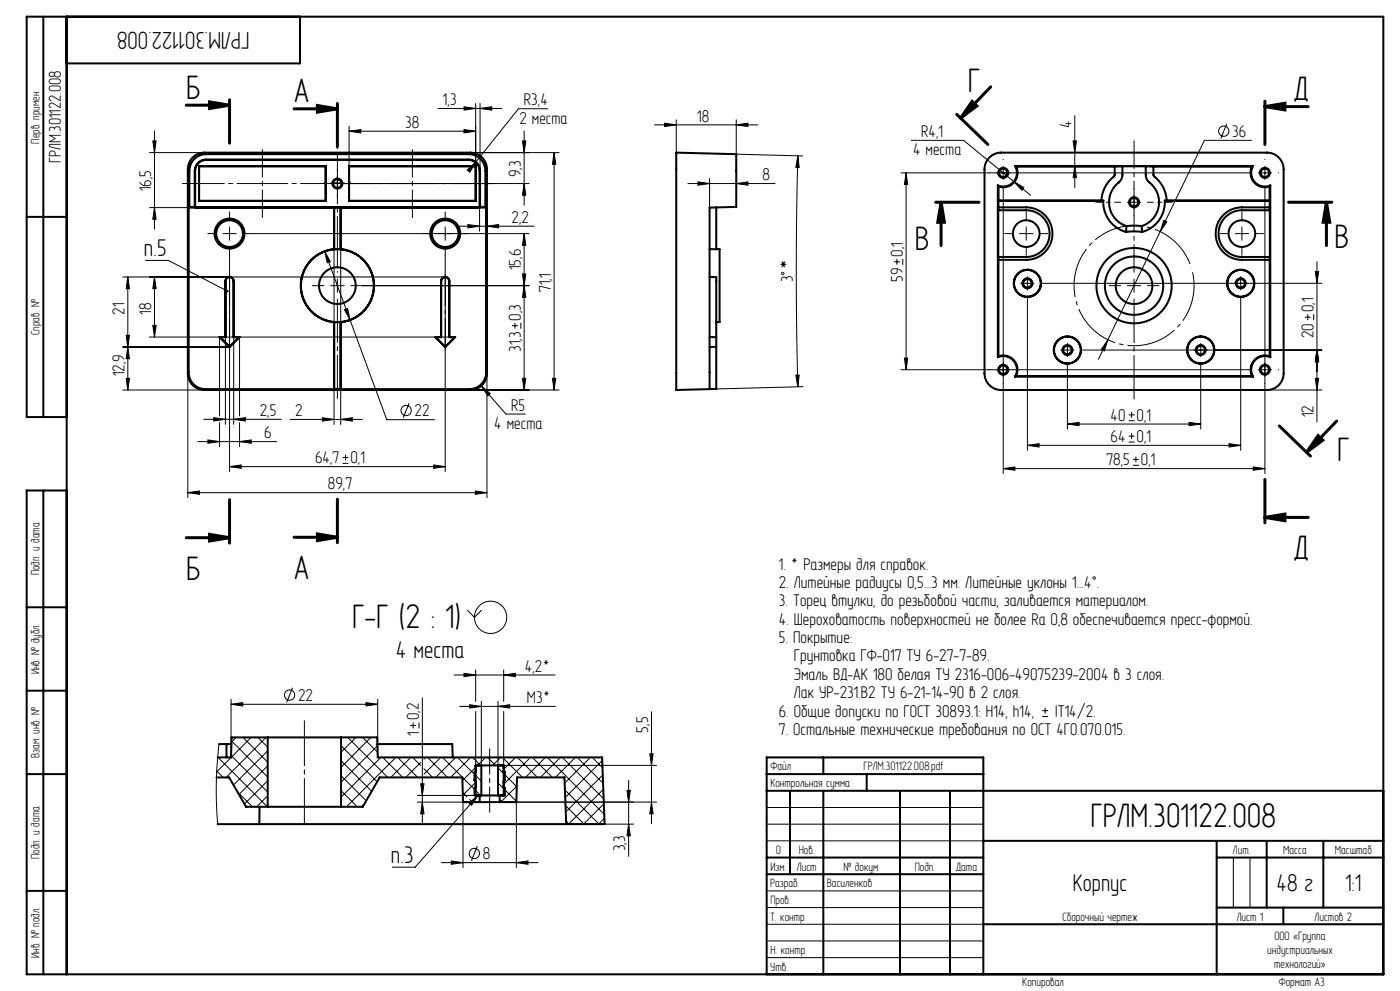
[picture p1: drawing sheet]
<svg xmlns="http://www.w3.org/2000/svg" width="420mm" height="297mm" viewBox="0 0 420 297" stroke-linecap="round" stroke-linejoin="round" font-family="sans-serif">
<g fill="none" stroke="#000" stroke-width=".3">
<path d="M46.3 39.2v29.5M104.7 39.3l3.5-.5v1zM104.7 37.8v12M104.7 39.3h38M131.4 32.5h19.1M139.2 38.8l3.5 .5-3.5 .5zM139.2 32l3.5 .5-3.5 .5zM142.7 31v18.8M144 31v20.2a3.4 3.4 0 0 0-3.4-3.4M144 32.5l3.5-.5v1zM157.2 39.2v22.3M164.4 32.6h-8.9l-14.9 18.6"/>
<path d="M196.4 37.4h31M199.4 36.9l3.5 .5-3.5 .5zM202.9 35.9v14.8M220.9 37.4l3.5-.5v1zM220.9 35.9v15.3M322.4 34.6v21.6M368 37.1l-1.8 4.4M44.8 45.7h16.5M45.8 42.2h1l-.5 3.5zM99.2 54.8h4M101.2 52.8v4M102.7 55h56"/>
<path d="M140.2 51l2.5-2.4-1.8 3zM141.1 45.7h26.6M156.7 42.2h1l-.5 3.5zM157.2 55l.5 3.5h-1zM166.2 45.7v71.2M166.2 45.7l.5 3.5h-1zM206.4 55h26.1M209.4 54.5l3.5 .5-3.5 .5zM212.9 53.5v8.7M220.9 55l3.5-.5v1zM220.9 46.2l19.9 .5M239.3 46.7l.5 3.5h-1z"/>
<path d="M239.3 46.7l-.4 31.9 .4 37.3M270.3 51.8h105.1M271.8 51.8v59M271.8 51.8l.5 3.5h-1zM273.4 42.1h15.7l15 12.3M301 55.9v86M301 49.8v4M304.1 54.4l3.1 1.8-.7 .8zM304.1 54.4l5.1 4.1M321.9 42.2h1l-.5 3.5zM322.4 49.7l.5 3.5h-1zM340.2 58.6v4"/>
<path d="M375.4 42.1h-14.1l-13.2 27.3M377.5 51.8h4M379.5 49.8v4M379.5 55.9v86M43.7 78h6.8l17.8 9.3M44.8 62.2h11.8M46.3 62.2l.5 3.5h-1zM66.9 70h4M68.9 68v4M68.9 76.5v64.9M75.4 70h83.3M96 75.9l3.3-1.1 2.9-.1v52.5"/>
<path d="M97.4 75.3l1.7 3.1-.9 .3zM97.4 75.3l7.6 20.6M100.2 74.7v52.5M133.6 68v4M133.6 76.5v64.9M137.4 67.8h22.8M140.4 67.3l3.5 .5-3.5 .5zM143.9 62.2v7.1M146.1 67.8l3.5-.5v1zM157.2 70l.5 3.5h-1zM157.2 70v46.9M268.2 78.5h1.8"/>
<path d="M269.1 77.6v1.7M270.8 77.6v1.7M305.9 70h4M307.9 68v4M338.2 60.6h4M348.1 69.4l-15.7 32.4M349.1 66l.9 .5-1.9 2.9zM370.6 70h4M372.6 68v4M395.1 78.4v48.1M36.8 83h96.8M38.3 83l.5 3.5h-1z"/>
<path d="M38.3 83v33.9M45.8 97.5h1l-.5 3.5zM46.3 83l.5 3.5h-1zM46.3 83v18M99.2 85.6h4M101.2 83.6v4M103.3 92.8l1-.3 .7 3.4zM105 95.9l11 29.9h14.4M108.7 85.6h50M153.6 97.6h1.8M154.5 96.7v1.8M156.2 96.7v1.8"/>
<path d="M156.7 82.1h1l-.5 3.5zM157.2 85.6l.5 3.5h-1zM306.2 84.9h4M308.2 82.9v4M308.2 89v46M312.3 84.9h84.3M338.2 85.6h4M340.2 83.6v4M372.2 82.9v4M372.2 89v46M391.5 95.1h1.7M392.3 94.2v1.7"/>
<path d="M394.1 94.2v1.7M394.6 81.4h1l-.5 3.5zM36.8 116.9h24.5M36.8 104h32.1M37.8 100.5h1l-.5 3.5zM37.8 113.4h1l-.5 3.5zM38.3 104l.5 3.5h-1zM44.8 101h90M56.3 111.9v37.3M65.9 101v23.7M67.6 101v26.2M70.1 101v26.2"/>
<path d="M71.9 101v23.7M144.4 115.6l2.7 2.3-.8 .7zM144.4 115.6l7.4 8.5h5.8M156.7 113.4h1l-.5 3.5zM165.7 113.4h1l-.5 3.5zM167.7 116.9h-26.6a5 5 0 0 0 5-5v37.3M238.8 112.4h1l-.5 3.5zM240.8 115.9l-27.9 .7M270.3 110.8h105.1M271.3 107.3h1l-.5 3.5zM318.2 104.9h4M320.2 102.9v4"/>
<path d="M320.2 109v19.6M324.3 104.9h72.3M332.4 101.8l-1.1 3.4-.9-.5zM332.4 101.8l-2.9 5.9M360.2 102.9v4M360.2 109v19.6M377.5 110.8h4M380.1 116.9h16.5M394.6 113.4h1l-.5 3.5zM395.1 104.9l.5 3.5h-1zM59.4 132.3h23.6M61.1 125.7h23.3"/>
<path d="M62.4 131.8l3.5 .5-3.5 .5zM64.1 125.2l3.5 .5-3.5 .5zM65.9 126.7v7.1M68.9 139.9l3.5-.5v1zM68.9 139.9h64.7M70.1 125.7l3.5-.5v1zM71.9 132.3l3.5-.5v1zM71.9 126.7v7.1M87 125.7h21.7M96.7 125.2l3.5 .5-3.5 .5zM102.2 125.7l3.5-.5v1zM102.8 138.9h1.7"/>
<path d="M102.8 137.1h1.7M103.7 136.2v1.8M122.7 120.8l-1.7 4.4M130.1 139.4l3.5 .5-3.5 .5zM308.2 133.5l3.5-.5v1zM308.2 133.5h64M320.2 127.1l3.5-.5v1zM320.2 127.1h40M338.6 132.5h1.8M338.6 130.7h1.8M338.6 126.1h1.8M338.6 124.3h1.8"/>
<path d="M339.5 123.5v1.7M339.5 129.8v1.8M339.9 139.5h1.7M339.9 137.7h1.7M340.8 136.8v1.8M356.7 126.6l3.5 .5-3.5 .5zM368.7 133l3.5 .5-3.5 .5zM376 139.9l3.5 .5-3.5 .5zM56.3 147.7l3.5-.5v1zM56.3 147.7h89.8M142.6 147.2l3.5 .5-3.5 .5zM301 140.4l3.5-.5v1z"/>
<path d="M301 140.4h78.5M140.1 182.8l2.2 2.2 2.2-2.2M69.3 209.6v17.4M69.3 211.1l3.5-.5v1zM87.7 206.1l-1.7 4.4M109.8 210.6l3.5 .5-3.5 .5zM113.3 209.6v17.4M113.3 211.1h-44M123.1 217.4h1.7M123.9 216.5v1.8M125.7 216.5v1.8M126.7 209.2v37.7"/>
<path d="M139.2 201.8l3.5 .5-3.5 .5zM140.9 211.2l3.5 .5-3.5 .5zM142.7 200.8v9.4M142.7 213.2v21M144.4 210.2v19.2M149.4 211.7l3.5-.5v1zM149.4 210.2v19.2M151.1 202.3l3.5-.5v1zM151.1 200.8v9.4M151.1 213.2v16.2h45.8M166.5 202.3h-30.3M166.6 211.7h-28.7"/>
<path d="M195.4 213.3v33.6M312.7 214.7h1.7M312.7 213h1.7M313.6 212.1v1.8M65 231.1l1.9 1.9M65.4 227l14.8 14.8M65.7 223l-.5 5.8-.3 6.3v5.8l.4 6.1M69.3 226.4l11 11M69.4 222l10.9 10.9M70.9 221l-1.5 1.4M71.2 237.3l4.5 4.5M72.9 221l7.4 7.4"/>
<path d="M75.3 221l-10.3 10.3M77.4 221l2.9 2.9M79.8 221l-12 12M80.3 225l-10.3 10.3M80.3 229.5l-8.6 8.6M80.3 234l-7 7M80.3 238.5l-3.3 3.3M102.3 228l9.2 9.2M102.3 223.5l10.8 10.8M102.3 232.5l7.6 7.5M102.3 236.9l4.9 4.9M104.3 221l12 12"/>
<path d="M106.8 221l-4.5 4.5M108.8 221l4.5 4.5M111.3 221l-9 8.9M113.2 223.5l-10.9 10.9M114.2 227l-11.9 11.9M114.8 227l6 6M118.7 227l-14.8 14.8M119.3 227l6 6M123.2 227l-6 6M123.8 227l2.4 2.4M126.2 228.5l-4.5 4.5M126.2 234.9h1l-.5 3.5z"/>
<path d="M127.2 230.4l2.6 2.6M127.7 227l-.5 .5M128.3 227l6 6M132.2 227l-5 5M132.8 227l11.4 11.4M136.7 227l-6 6M137.3 227l7.1 7.1M138.8 237.5l1.3 1.3M140.9 239.6l.4 .4M141.2 227l-6 6M141.8 227l2.6 2.6M142.7 230l-4 3.9"/>
<path d="M142.7 234.5l-3.9 3.8M143.4 238.4l-18.8 21.5h-6.9M144.4 238.4h-19.2M145.7 227l-2.4 2.4M146.2 227l2.4 2.4M149.4 230.2l5.6 5.6M149.4 234.6l5.5 5.6M149.9 239.6l.8 .8M150.2 227l-2.4 2.4M150.7 227l6 6M154.7 227l-3.6 3.5M155 235.6l-4.8 4.8"/>
<path d="M155.2 227l6 6M159.2 227l-8.1 8M159.7 227l6 6M163.6 227l-6 6M164.2 227l17.1 17.1M168.1 227l-6 6M168.7 227l12.4 12.4M169.5 236.8l10.2 10.2M172.6 227l-6 6M173.2 227l7.7 7.7M177.1 227l-7.7 7.7M177.7 227l3 3.1"/>
<path d="M180.7 227.9l-11.1 11.1M180.8 232.3l-11.1 11.1M181 236.6l-10.4 10.4M188.1 236.9h1l-.5 3.5zM188.6 233.9v22.8M194.9 225.9h1l-.5 3.5zM102.3 241.4l.4 .4M109.4 240.9l-1 .9M126.7 240.4l.5 3.5h-1zM135.4 258l3.5 .5-3.5 .5zM138.9 240.4v19.6M140.7 240.7l2.7-2.3-1.9 3z"/>
<path d="M142.7 240.4h-17.5M143.2 253.6l-1.8 4.4M154.9 240.4v19.6M154.9 258.5l3.5-.5v1zM154.9 240.2l-.2 .2M161.4 258.5h-29M169.7 241.4l5.5 5.6M169.8 246.1l.9 .9M181.2 240.9l-6.1 6.1M181.3 245.2l-1.7 1.8M188.6 247l.5 3.5h-1zM190.1 247h-20.2"/>
<path d="M195.4 240.4l.5 3.5h-1zM196.9 240.4h-45.8M230 242h65M230 247h65M230 252h65M370 257v15M375 257v15M230 277h65M230 272h65M230 267h65M230 287h65M230 282h65"/>
<circle cx="367.1" cy="39.3" r="1.54"/>
<circle cx="121.8" cy="123" r="1.54"/>
<circle cx="147.2" cy="185" r="4.8"/>
<circle cx="86.9" cy="208.3" r="1.54"/>
<circle cx="142.3" cy="255.8" r="1.54"/>
</g>
<path d="M62.9 30.5l6 1-6 1zM95.2 31.6l6 1-6 1zM291.6 30.4l1.5 1.4-4.9 3.6zM379.5 31.9l6-1v2zM282.3 60.6l1 6h-2zM397.9 60.6l1 6h-2zM395.4 130.5l1.5 1.4-4.9 3.7zM379.5 155.1l6-1v2zM62.9 160.1l6 1-6 1zM95.2 160l6 1-6 1z" fill="none" stroke="#000" stroke-width=".9" stroke-linecap="butt"/>
<path d="M357.4 80.3a18 18 0 0 0-30.1-7.3 18 18 0 0 0 8.1 29.9 18 18 0 0 0 22.3-21.4l-.3-1.2" fill="none" stroke="#000" stroke-width=".3" stroke-dasharray="15.2 1.3 1.3 1.3" stroke-dashoffset="-1.3" stroke-linecap="butt"/>
<path d="M91.3 246.8v-30.8" fill="none" stroke="#000" stroke-width=".3" stroke-dasharray="15.2 1.3 1.3 1.3" stroke-dashoffset="1.7"/>
<path d="M146.9 224.4v19" fill="none" stroke="#000" stroke-width=".3" stroke-dasharray="15.2 1.3 1.3 1.3" stroke-dashoffset="7.6"/>
<path d="M68.9 105.2v-22.9" fill="none" stroke="#000" stroke-width=".3" stroke-dasharray="15.2 1.3 1.3 1.3" stroke-dashoffset="5.7"/>
<path d="M133.6 104.9v-22.6" fill="none" stroke="#000" stroke-width=".3" stroke-dasharray="15.2 1.3 1.3 1.3" stroke-dashoffset="5.8"/>
<path d="M54.7 55h48M99.7 55h48" fill="none" stroke="#000" stroke-width=".3" stroke-dasharray="15.2 1.3 1.3 1.3" stroke-dashoffset="2.7"/>
<path d="M78.7 65.2v-20.4M123.7 65.2v-20.4" fill="none" stroke="#000" stroke-width=".3" stroke-dasharray="15.2 1.3 1.3 1.3" stroke-dashoffset="6.9"/>
<g fill="none" stroke="#000" stroke-width=".3" stroke-dasharray="15.2 1.3 1.3 1.3">
<path d="M97.2 54.8h.4M101.2 50.8v.4M101.2 58.8v-.4M105.2 54.8h-.4M297 51.8h-.1M301 47.8v-.1M301 55.8v.1M305 51.8h.1M340.2 56.6v-.1M375.5 51.8h-.1M379.5 47.8v-.1M379.5 55.8v.1"/>
<path d="M383.5 51.8h.1M64.9 70h-2.5M68.9 66v-2.5M68.9 74v2.5M72.9 70h2.5M129.6 70h-2.5M133.6 66v-2.5M133.6 74v2.5M137.6 70h2.5M303.9 70h-2.5M307.9 66v-2.5M307.9 74v2.5"/>
<path d="M311.9 70h2.5M340.2 64.6v.1M368.6 70h-2.5M372.6 66v-2.5M372.6 74v2.5M376.6 70h2.5M97.2 85.6h-3.5M105.2 85.6h3.5M304.2 84.9h-.1M308.2 80.9v-.1M308.2 88.9v.1M312.2 84.9h.1"/>
<path d="M336.2 85.6h-3.5M344.2 85.6h3.5M368.2 84.9h-.1M372.2 80.9v-.1M372.2 88.9v.1M376.2 84.9h.1M297 110.8h-.1M301 106.8v-.1M301 114.8v.1M305 110.8h.1M316.2 104.9h-.1M320.2 100.9v-.1"/>
<path d="M320.2 108.9v.1M324.2 104.9h.1M356.2 104.9h-.1M360.2 100.9v-.1M360.2 108.9v.1M364.2 104.9h.1M375.5 110.8h-.1M379.5 106.8v-.1M379.5 114.8v.1M383.5 110.8h.1"/>
</g>
<path d="M101.2 81.6v-37.3" fill="none" stroke="#000" stroke-width=".3" stroke-dasharray="15.2 1.3 1.3 1.3" stroke-dashoffset="-1.5"/>
<path d="M101.2 89.6v29.8" fill="none" stroke="#000" stroke-width=".3" stroke-dasharray="15.2 1.3 1.3 1.3" stroke-dashoffset="2.3"/>
<path d="M340.2 81.6v-39.4" fill="none" stroke="#000" stroke-width=".3" stroke-dasharray="15.2 1.3 1.3 1.3" stroke-dashoffset="7"/>
<path d="M340.2 89.6v30" fill="none" stroke="#000" stroke-width=".3" stroke-dasharray="15.2 1.3 1.3 1.3" stroke-dashoffset="2.2"/>
<path d="M336.2 60.6h-7.4M344.2 60.6h7.4" fill="none" stroke="#000" stroke-width=".3" stroke-dasharray="15.2 1.3 1.3 1.3" stroke-dashoffset="13.4"/>
<g fill="none" stroke="#000" stroke-width=".9">
<path d="M55.9 31.5h13M68.9 29.9v13M88.2 32.6h13M101.2 31v13M287 34.3l9.4 9M297.2 26l-9 9.4M379.5 31.9h13M379.5 30.3v13M280.7 60.6h13M282.3 60.6v13M386.6 60.6h13M397.9 60.6v13"/>
<path d="M383.8 127.7l9.3 9M401 126.2l-9 9.4M68.9 149.8v13M101.2 149.6v13M379.5 143.7v13M379.5 155.1h13M55.9 161.1h13M88.2 161h13"/>
</g>
<g fill="none" stroke="#000" stroke-width=".6">
<path d="M13 5v120M20 5v287M90 5v14h-70M57.6 47.4a5 5 0 0 1 3.7-1.7h79.8a5 5 0 0 1 5 5v61.2a5 5 0 0 1-5 5h-79.8a5 5 0 0 1-5-5v-61.2a5 5 0 0 1 1.3-3.3zM59.7 49.8h38M59.7 49.8v10.4M59.7 49.8h.1M97.7 49.8v10.4M97.7 49.8h.1M104.7 49.8h38M104.7 49.8v10.4M104.7 49.8h.1"/>
<path d="M142.7 49.8v10.4M142.7 49.8h.1M296.7 47.4a5 5 0 0 1 3.6-1.7h79.8a5 5 0 0 1 5 5v61.2a5 5 0 0 1-5 5h-79.8a5 5 0 0 1-5-5v-61.2a5 5 0 0 1 1.4-3.3zM299.3 55.6l.3 .3M299.3 55.6v51.4M299.6 55.9l-.1 6.2M304.5 49.7l.4 .2M304.5 49.7a4.1 4.1 0 0 1-.5 4.8 4.1 4.1 0 0 1-4.7 1.1M304.5 49.7h71.4M304.9 49.9a4.3 4.3 0 0 1-.7 4.8 4.3 4.3 0 0 1-4.6 1.2M304.9 49.9h29.5M334.4 49.9v2.6a11.5 11.5 0 0 0-4 7.6l.6 .1"/>
<path d="M336.7 49.8v2.6a3.8 3.8 0 0 1-1.9 3.1 7.5 7.5 0 0 0 3.1 12.3M336.7 49.8l-2.3 .1M336.7 49.8h7M343.7 49.8v2.6a3.8 3.8 0 0 0 2 3.1 7.5 7.5 0 0 1-3.2 12.3M343.7 49.8l2.3 .1M346 49.9v2.6a11.5 11.5 0 0 1 4 7.6l-.6 .1M346 49.9h29.6M375.6 49.9a4.3 4.3 0 0 0 .7 4.8 4.3 4.3 0 0 0 4.6 1.2M375.9 49.7l-.3 .2M375.9 49.7a4.1 4.1 0 0 0 .5 4.8 4.1 4.1 0 0 0 4.7 1.1M380.9 55.9v4.3M381.1 55.6l-.2 .3"/>
<path d="M381.1 55.6v51.4M8 65h12M56.6 62.2v49.4a5 5 0 0 0 5 5h38.6M56.6 62.2h43.6M56.8 62v-10.8a5 5 0 0 1 5-5h78.8a5 5 0 0 1 5 5v10.8M56.8 62h1.6M56.8 62l-.2 .2M58.4 62v-10.8a3.4 3.4 0 0 1 3.4-3.4h78.8a3.4 3.4 0 0 1 3.4 3.4v10.8M58.4 62l.2 .2M58.6 62.2v-11a3.3 3.3 0 0 1 3.2-3.2h78.8a3.3 3.3 0 0 1 3.3 3.2v11M58.6 62.2h85.3M59.7 60.2h38"/>
<path d="M59.7 60.2h.1M97.7 60.2h.1M100.2 74.7a11 11 0 0 0-10 10.9 11 11 0 0 0 10 11M100.2 62.2l.1 12.5M100.2 74.7h.1M100.2 62.2v12.5M100.3 74.7h1.9M102.2 74.7a11 11 0 0 1 10 10.9 11 11 0 0 1-10 11M102.2 62.2h43.6M102.2 62.2v12.5M102.2 74.7h.1M104.7 60.2h38"/>
<path d="M104.7 60.2h.1M142.7 60.2h.1M144 62h1.6M144 62l-.1 .2M145.6 62l.2 .2M145.8 62.2v49.4a5 5 0 0 1-5 5h-38.6M214.9 74.7h1v21.8l-1 .1M214.9 62.2v12.5h-2M299.5 63h8.4a7 7 0 0 1 7 7 7 7 0 0 1-7 7h-8.4M299.5 63v14M299.5 77v.9M299.5 62.1h8.4a7.9 7.9 0 0 1 7.8 7.9 7.9 7.9 0 0 1-7.8 7.9h-8.4"/>
<path d="M299.5 77.9v28.9M299.5 62.1v.9M299.5 60.2h31.5M299.6 60.1l-.1 .1M331 60.2a9.2 9.2 0 0 0 6.8 9.3M337.8 69.5l2.4-.2 2.4 .2M337.9 67.8h4.6M337.9 67.8l-.1 1.7M342.5 67.8l.1 1.7M349.4 60.2a9.2 9.2 0 0 1-6.8 9.3M349.4 60.2h31.5M380.9 62.1h-8.3a7.9 7.9 0 0 0-7.9 7.9 7.9 7.9 0 0 0 7.9 7.9h8.3"/>
<path d="M380.9 60.2v1.9M380.9 77.9v28.9M380.9 62.1v.9M380.9 63h-8.3a7 7 0 0 0-7 7 7 7 0 0 0 7 7h8.3M380.9 63v14M380.9 77v.9M67.6 84.3a1.25 1.25 0 0 1 1.3-1.3 1.25 1.25 0 0 1 1.2 1.3v16.8M67.6 84.3l.1 16.8M67.7 84.3a1.2 1.2 0 0 1 1.2-1.2 1.2 1.2 0 0 1 1.2 1.2v16.8M100.2 96.6v20M100.3 96.5h1.9M100.3 96.5l-.1 .1"/>
<path d="M100.3 96.5v20.1M102.2 96.5v.1M102.2 96.5v20.1M102.2 96.6v20M212.9 83l2 .1v33.5l-12 .3v-71.2l18 .5v15.8l-8 .2v54.4M65.9 101l1.8 .1M65.9 101l3 2.9M65.9 101l3 3M67.6 101l.1 .1M68.9 103.9v.1M71.9 101l-1.8 .1M71.9 101l-3 2.9"/>
<path d="M71.9 101l-3 3M100.3 116.6h-.1M100.3 116.6h1.9M102.2 116.6h.1M130.6 101l1.8 .1M130.6 101l3 3M130.6 101l.1 .1M132.4 101.1v-16.8a1.2 1.2 0 0 1 1.2-1.2 1.2 1.2 0 0 1 1.2 1.2v16.8M132.4 101.1l-.1-16.8a1.25 1.25 0 0 1 1.3-1.3 1.25 1.25 0 0 1 1.2 1.3v16.8M136.6 101l-3 3M136.6 101l-1.8 .1M212.9 101l2 .1"/>
<path d="M214.9 103.9l-2 .1M299.3 107a4.1 4.1 0 0 1 4.7 1.1 4.1 4.1 0 0 1 .5 4.8M299.5 106.8a4.3 4.3 0 0 1 4.7 1.2 4.3 4.3 0 0 1 .6 4.7M299.5 106.8l-.2 .2M304.5 112.9h71.4M304.8 112.7l-.3 .2M304.8 112.7h70.8M375.6 112.7l.3 .2M380.9 106.8a4.3 4.3 0 0 0-4.6 1.2 4.3 4.3 0 0 0-.7 4.7M380.9 106.8l.2 .2M381.1 107a4.1 4.1 0 0 0-4.7 1.1 4.1 4.1 0 0 0-.5 4.8M20 125h-12v-120h407v287h-407v-145h12"/>
<path d="M13 147v145M8 182h12M8 207h12M8 232h12M64.9 233h3.8l5.1 8.8h6.5M67.9 223v4M69.4 223h-3.7M80.3 221h-10.8l-.2 6h-4M80.3 221v20.8M102.3 221h-22M102.3 221h10.9l.1 6h67.3l.8 20h-103.6M102.3 221v20.8"/>
<path d="M113.2 223h22.5l.1 4M142.3 233.8h.1M142.4 233.8l.3 .4M142.7 231.4h-.3v2.4M142.7 235.8l-.3 .4v2.2h2M143.9 238.4v2M144.4 229.4v9M149.4 229.4v9M149.4 238.4h-5M149.9 238.4v2M151.1 231.4h.4v2.4M151.1 235.8l.4 .4"/>
<path d="M151.1 238.4v-9h-8.4v9M151.5 233.8l-.4 .4M151.5 236.2h.1M151.5 236.2v2.2h-2.1M151.5 233.8h.1M230 237h185M230 232h65M237 237v25M247 227v5M247 237v55M260 232v5M270 237v55"/>
<path d="M285 237v55M77.8 247h-12.5M77.9 241.8l-.1 5.2M102.3 241.8h-22M143.9 240.4h-5l-.2-7.4h-24.8l-5.1 8.8h-6.5M149.9 240.4h-6M149.9 240.4h5l.2-7.4h14.2l.6 14M230 257h65M295 252h120M365 252v40M365 257h50M380 252v20"/>
<path d="M397 252v20M8 267h12M230 262h65M295 277h120M365 272h50M385 272v5M230 292v-65h65v65"/>
<circle cx="101.2" cy="55" r="1.25"/>
<circle cx="101.2" cy="55" r="1.5"/>
<circle cx="301" cy="51.8" r="1.25"/>
<circle cx="301" cy="51.8" r="1.5"/>
<circle cx="379.5" cy="51.8" r="1.25"/>
<circle cx="379.5" cy="51.8" r="1.5"/>
<circle cx="68.9" cy="70" r="4.5"/>
<circle cx="68.9" cy="70" r="4"/>
<circle cx="133.6" cy="70" r="4.5"/>
<circle cx="133.6" cy="70" r="4"/>
<circle cx="307.9" cy="70" r="4"/>
<circle cx="340.2" cy="60.6" r="1.5"/>
<circle cx="340.2" cy="60.6" r="1.25"/>
<circle cx="372.6" cy="70" r="4"/>
<circle cx="101.2" cy="85.6" r="5.5"/>
<circle cx="101.2" cy="85.6" r="10.9"/>
<circle cx="308.2" cy="84.9" r="4.1"/>
<circle cx="308.2" cy="84.9" r="1.25"/>
<circle cx="308.2" cy="84.9" r="4"/>
<circle cx="308.2" cy="84.9" r="1.5"/>
<circle cx="340.2" cy="85.6" r="8.7"/>
<circle cx="340.2" cy="85.6" r="5.5"/>
<circle cx="340.2" cy="85.6" r="11.3"/>
<circle cx="372.2" cy="84.9" r="4"/>
<circle cx="372.2" cy="84.9" r="1.5"/>
<circle cx="372.2" cy="84.9" r="1.25"/>
<circle cx="372.2" cy="84.9" r="4.1"/>
<circle cx="301" cy="110.8" r="1.25"/>
<circle cx="301" cy="110.8" r="1.5"/>
<circle cx="320.2" cy="104.9" r="4"/>
<circle cx="320.2" cy="104.9" r="4.1"/>
<circle cx="320.2" cy="104.9" r="1.5"/>
<circle cx="320.2" cy="104.9" r="1.25"/>
<circle cx="360.2" cy="104.9" r="4.1"/>
<circle cx="360.2" cy="104.9" r="1.25"/>
<circle cx="360.2" cy="104.9" r="4"/>
<circle cx="360.2" cy="104.9" r="1.5"/>
<circle cx="379.5" cy="110.8" r="1.25"/>
<circle cx="379.5" cy="110.8" r="1.5"/>
</g>
<g fill="#000">
<path d="M62.9 30.5l6 1-6 1zM62.9 160.1l6 1-6 1zM291.6 30.4l1.5 1.4-4.9 3.6zM395.4 130.5l1.5 1.4-4.9 3.7zM379.5 31.9l6-1v2zM379.5 155.1l6-1v2z"/>
<path d="M95.2 31.6l6 1-6 1zM95.2 160l6 1-6 1zM397.9 60.6l1 6h-2zM282.3 60.6l1 6h-2z"/>
<path d="M104.7 39.3l3.5-.5v1zM139.2 38.8l3.5 .5-3.5 .5z"/>
<path d="M199.4 36.9l3.5 .5-3.5 .5zM220.9 37.4l3.5-.5v1z"/>
<path d="M140.2 51l.7 .6 1.8-3zM144.4 115.6l1.9 3 .8-.7zM332.4 101.8l-2 2.9 .9 .5zM349.1 66l-1 3.4 1.9-2.9z"/>
<path d="M209.4 54.5l3.5 .5-3.5 .5zM220.9 55l3.5-.5v1z"/>
<path d="M239.3 46.7l.5 3.5h-1zM238.8 112.4h1l-.5 3.5z"/>
<path d="M321.9 42.2h1l-.5 3.5zM322.4 49.7l.5 3.5h-1z"/>
<path d="M97.4 75.3l.8 3.4 .9-.3zM103.3 92.8l1.7 3.1-.7-3.4zM304.1 54.4l2.4 2.6 .7-.8z"/>
<path d="M146.1 67.8l3.5-.5v1zM140.4 67.3l3.5 .5-3.5 .5z"/>
<path d="M68 87l.1 .5h.4l-.2-.2 .3 .1-.1-.4zM140.7 240.7l2.7-2.3-1.9 3z"/>
<path d="M156.7 82.1h1l-.5 3.5zM157.2 70l.5 3.5h-1zM45.8 42.2h1l-.5 3.5zM46.3 62.2l.5 3.5h-1zM156.7 42.2h1l-.5 3.5zM157.2 55l.5 3.5h-1z"/>
<path d="M394.6 81.4h1l-.5 3.5zM395.1 104.9l.5 3.5h-1zM394.6 113.4h1l-.5 3.5zM395.1 104.9l.5 3.5h-1zM271.8 51.8l.5 3.5h-1zM271.3 107.3h1l-.5 3.5z"/>
<path d="M165.7 113.4h1l-.5 3.5zM166.2 45.7l.5 3.5h-1zM156.7 113.4h1l-.5 3.5zM157.2 85.6l.5 3.5h-1zM45.8 97.5h1l-.5 3.5zM46.3 83l.5 3.5h-1zM37.8 100.5h1l-.5 3.5zM38.3 83l.5 3.5h-1zM37.8 113.4h1l-.5 3.5zM38.3 104l.5 3.5h-1z"/>
<path d="M68.9 139.9l3.5-.5v1zM130.1 139.4l3.5 .5-3.5 .5zM320.2 127.1l3.5-.5v1zM356.7 126.6l3.5 .5-3.5 .5z"/>
<path d="M308.2 133.5l3.5-.5v1zM368.7 133l3.5 .5-3.5 .5z"/>
<path d="M56.3 147.7l3.5-.5v1zM142.6 147.2l3.5 .5-3.5 .5zM64.1 125.2l3.5 .5-3.5 .5zM70.1 125.7l3.5-.5v1zM62.4 131.8l3.5 .5-3.5 .5zM71.9 132.3l3.5-.5v1zM96.7 125.2l3.5 .5-3.5 .5zM102.2 125.7l3.5-.5v1zM139.2 32l3.5 .5-3.5 .5zM144 32.5l3.5-.5v1z"/>
<path d="M301 140.4l3.5-.5v1zM376 139.9l3.5 .5-3.5 .5z"/>
<path d="M109.8 210.6l3.5 .5-3.5 .5zM69.3 211.1l3.5-.5v1z"/>
<path d="M140.9 211.2l3.5 .5-3.5 .5zM149.4 211.7l3.5-.5v1zM139.2 201.8l3.5 .5-3.5 .5zM151.1 202.3l3.5-.5v1z"/>
<path d="M126.7 240.4l.5 3.5h-1zM126.2 234.9h1l-.5 3.5z"/>
<path d="M135.4 258l3.5 .5-3.5 .5zM154.9 258.5l3.5-.5v1z"/>
<path d="M188.6 247l.5 3.5h-1zM188.1 236.9h1l-.5 3.5z"/>
<path d="M195.4 240.4l.5 3.5h-1zM194.9 225.9h1l-.5 3.5z"/>
</g>
<g font-size="11">
<text x="55.9" y="29.6">Б</text>
<text x="290.3" y="27.4">Г</text>
<text x="388.3" y="30">Д</text>
<text x="88.2" y="30.6">A</text>
<text x="274.4" y="74.9">В</text>
<text x="400.3" y="74.5">В</text>
<text x="401.1" y="138.2">Г</text>
<text x="388.3" y="167.7">Д</text>
<text x="55.9" y="173.8">Б</text>
<text x="88.2" y="173.6">A</text>
<text x="105.6" y="188.1">Г-Г (2 : 1)</text>
<text x="327.2" y="248">ГРЛМ.301122.008</text>
</g>
<g font-size="7.8">
<text x="74.9" y="9.5" transform="rotate(-180 74.9 9.5)">ГРЛМ.301122.008</text>
<text x="43.2" y="76.6">п.5</text>
<text x="233.4" y="83.3">*</text>
<text x="118.7" y="197.1">4 места</text>
<text x="117.3" y="258.5">п.3</text>
<text x="321.8" y="267">Корпус</text>
<text x="383" y="267">48 г</text>
<text x="403.6" y="267">1:1</text>
</g>
<g font-size="5.5">
<text x="132.9" y="31.5">1,3</text>
<text x="157.2" y="31.6">R3,4</text>
<text x="121.6" y="38.3">38</text>
<text x="155.8" y="37.1">2 места</text>
<text x="209.2" y="36.4">18</text>
<text x="276.4" y="41.1">R4,1</text>
<text x="321.4" y="38.4" transform="rotate(-90 321.4 38.4)">4</text>
<text x="369.7" y="41.1">36</text>
<text x="273.9" y="46.6">4 места</text>
<text x="18.2" y="48.9" transform="rotate(-90 18.2 48.9)">ГРЛМ.301122.008</text>
<text x="156.2" y="53.1" transform="rotate(-90 156.2 53.1)">9,3</text>
<text x="45.3" y="57.3" transform="rotate(-90 45.3 57.3)">16,5</text>
<text x="228.7" y="54">8</text>
<text x="153.5" y="66.8">2,2</text>
<text x="270.8" y="77" transform="rotate(-90 270.8 77)">0,1</text>
<text x="156.2" y="81" transform="rotate(-90 156.2 81)">15,6</text>
<text x="165.2" y="87.5" transform="rotate(-90 165.2 87.5)">71,1</text>
<text x="237.9" y="84.6" transform="rotate(-90 237.9 84.6)">3°</text>
<text x="270.8" y="84.5" transform="rotate(-90 270.8 84.5)">59</text>
<text x="37.3" y="94.3" transform="rotate(-90 37.3 94.3)">21</text>
<text x="45.3" y="94.3" transform="rotate(-90 45.3 94.3)">18</text>
<text x="394.1" y="93.6" transform="rotate(-90 394.1 93.6)">0,1</text>
<text x="156.2" y="96.1" transform="rotate(-90 156.2 96.1)">0,3</text>
<text x="394.1" y="101.4" transform="rotate(-90 394.1 101.4)">20</text>
<text x="156.2" y="105.5" transform="rotate(-90 156.2 105.5)">31,3</text>
<text x="37.3" y="112.8" transform="rotate(-90 37.3 112.8)">12,9</text>
<text x="77.9" y="124.7">2,5</text>
<text x="88.5" y="124.7">2</text>
<text x="124.4" y="124.8">22</text>
<text x="153.4" y="123.1">R5</text>
<text x="394.1" y="125" transform="rotate(-90 394.1 125)">12</text>
<text x="79.3" y="131.3">6</text>
<text x="148.3" y="128.6">4 места</text>
<text x="333.2" y="126.1">40</text>
<text x="341" y="126.1">0,1</text>
<text x="333.2" y="132.5">64</text>
<text x="341" y="132.5">0,1</text>
<text x="94.5" y="138.9">64,7</text>
<text x="105.1" y="138.9">0,1</text>
<text x="331.9" y="139.4">78,5</text>
<text x="342.3" y="139.4">0,1</text>
<text x="98.4" y="146.7">89,7</text>
<text x="233.7" y="170.7">1. * Размеры для справок.</text>
<text x="233.7" y="176.2">2. Литейные радиусы 0,5...3 мм. Литейные уклоны 1...4°.</text>
<text x="233.7" y="181.7">3. Торец втулки, до резьбовой части, заливается материалом.</text>
<text x="233.7" y="187.2">4. Шероховатость поверхностей не более Ra 0,8 обеспечивается пресс-формой.</text>
<text x="233.7" y="192.7">5. Покрытие:</text>
<text x="157.5" y="201.3">4,2*</text>
<text x="238.2" y="198.2">Грунтовка ГФ-017 ТУ 6-27-7-89.</text>
<text x="238.2" y="203.7">Эмаль ВД-АК 180 белая ТУ 2316-006-49075239-2004 в 3 слоя.</text>
<text x="238.2" y="209.2">Лак УР-231.В2 ТУ 6-21-14-90 в 2 слоя.</text>
<text x="89.4" y="210.1">22</text>
<text x="125.7" y="215.9" transform="rotate(-90 125.7 215.9)">0,2</text>
<text x="158.1" y="210.7">М3*</text>
<text x="233.7" y="214.7">6. Общие допуски по ГОСТ 30893.1: H14, h14,</text>
<text x="316.6" y="214.7">IT14/2.</text>
<text x="125.7" y="220.6" transform="rotate(-90 125.7 220.6)">1</text>
<text x="194.4" y="219.6" transform="rotate(-90 194.4 219.6)">5,5</text>
<text x="233.7" y="220.2">7. Остальные технические требования по ОСТ 4ГО.070.015.</text>
<text x="144.9" y="257.5">8</text>
<text x="187.6" y="255.2" transform="rotate(-90 187.6 255.2)">3,3</text>
</g>
<g font-size="3.9">
<text x="11.9" y="43.1" transform="rotate(-90 11.9 43.1)">Перв. примен.</text>
<text x="11.9" y="100.4" transform="rotate(-90 11.9 100.4)">Справ. №</text>
<text x="11.9" y="172.4" transform="rotate(-90 11.9 172.4)">Подп. и дата</text>
<text x="11.9" y="202.1" transform="rotate(-90 11.9 202.1)">Инв. № дубл.</text>
<text x="11.9" y="227.2" transform="rotate(-90 11.9 227.2)">Взам. инв. №</text>
<text x="231.2" y="230.9">Файл</text>
<text x="259" y="230.9">ГРЛМ.301122.008.pdf</text>
<text x="231.1" y="235.9">Контрольная сумма</text>
<text x="11.9" y="257.4" transform="rotate(-90 11.9 257.4)">Подп. и дата</text>
<text x="232.7" y="255.9">0</text>
<text x="239.6" y="255.9">Нов.</text>
<text x="369.9" y="255.9">Лит.</text>
<text x="384.9" y="255.9">Масса</text>
<text x="400.4" y="255.9">Масштаб</text>
<text x="231.1" y="260.9">Изм.</text>
<text x="239" y="260.9">Лист</text>
<text x="253" y="260.9">№ докум.</text>
<text x="274.4" y="260.9">Подп.</text>
<text x="286.9" y="260.9">Дата</text>
<text x="231.1" y="265.9">Разраб.</text>
<text x="248.1" y="265.9">Василенков</text>
<text x="231.1" y="275.9">Т. контр.</text>
<text x="231.1" y="270.9">Пров.</text>
<text x="318.7" y="275.9">Сборочный чертеж</text>
<text x="371" y="275.9">Лист 1</text>
<text x="394.4" y="275.9">Листов 2</text>
<text x="382.3" y="281.7">ООО «Группа</text>
<text x="11.9" y="287.1" transform="rotate(-90 11.9 287.1)">Инв. № подл.</text>
<text x="231.1" y="285.9">Н. контр.</text>
<text x="380.2" y="285.9">индустриальных</text>
<text x="231.1" y="290.9">Утв.</text>
<text x="382.2" y="290.1">технологий»</text>
<text x="306.7" y="295.6">Копировал</text>
<text x="383.6" y="295.4">Формат A3</text>
</g>
</svg>
